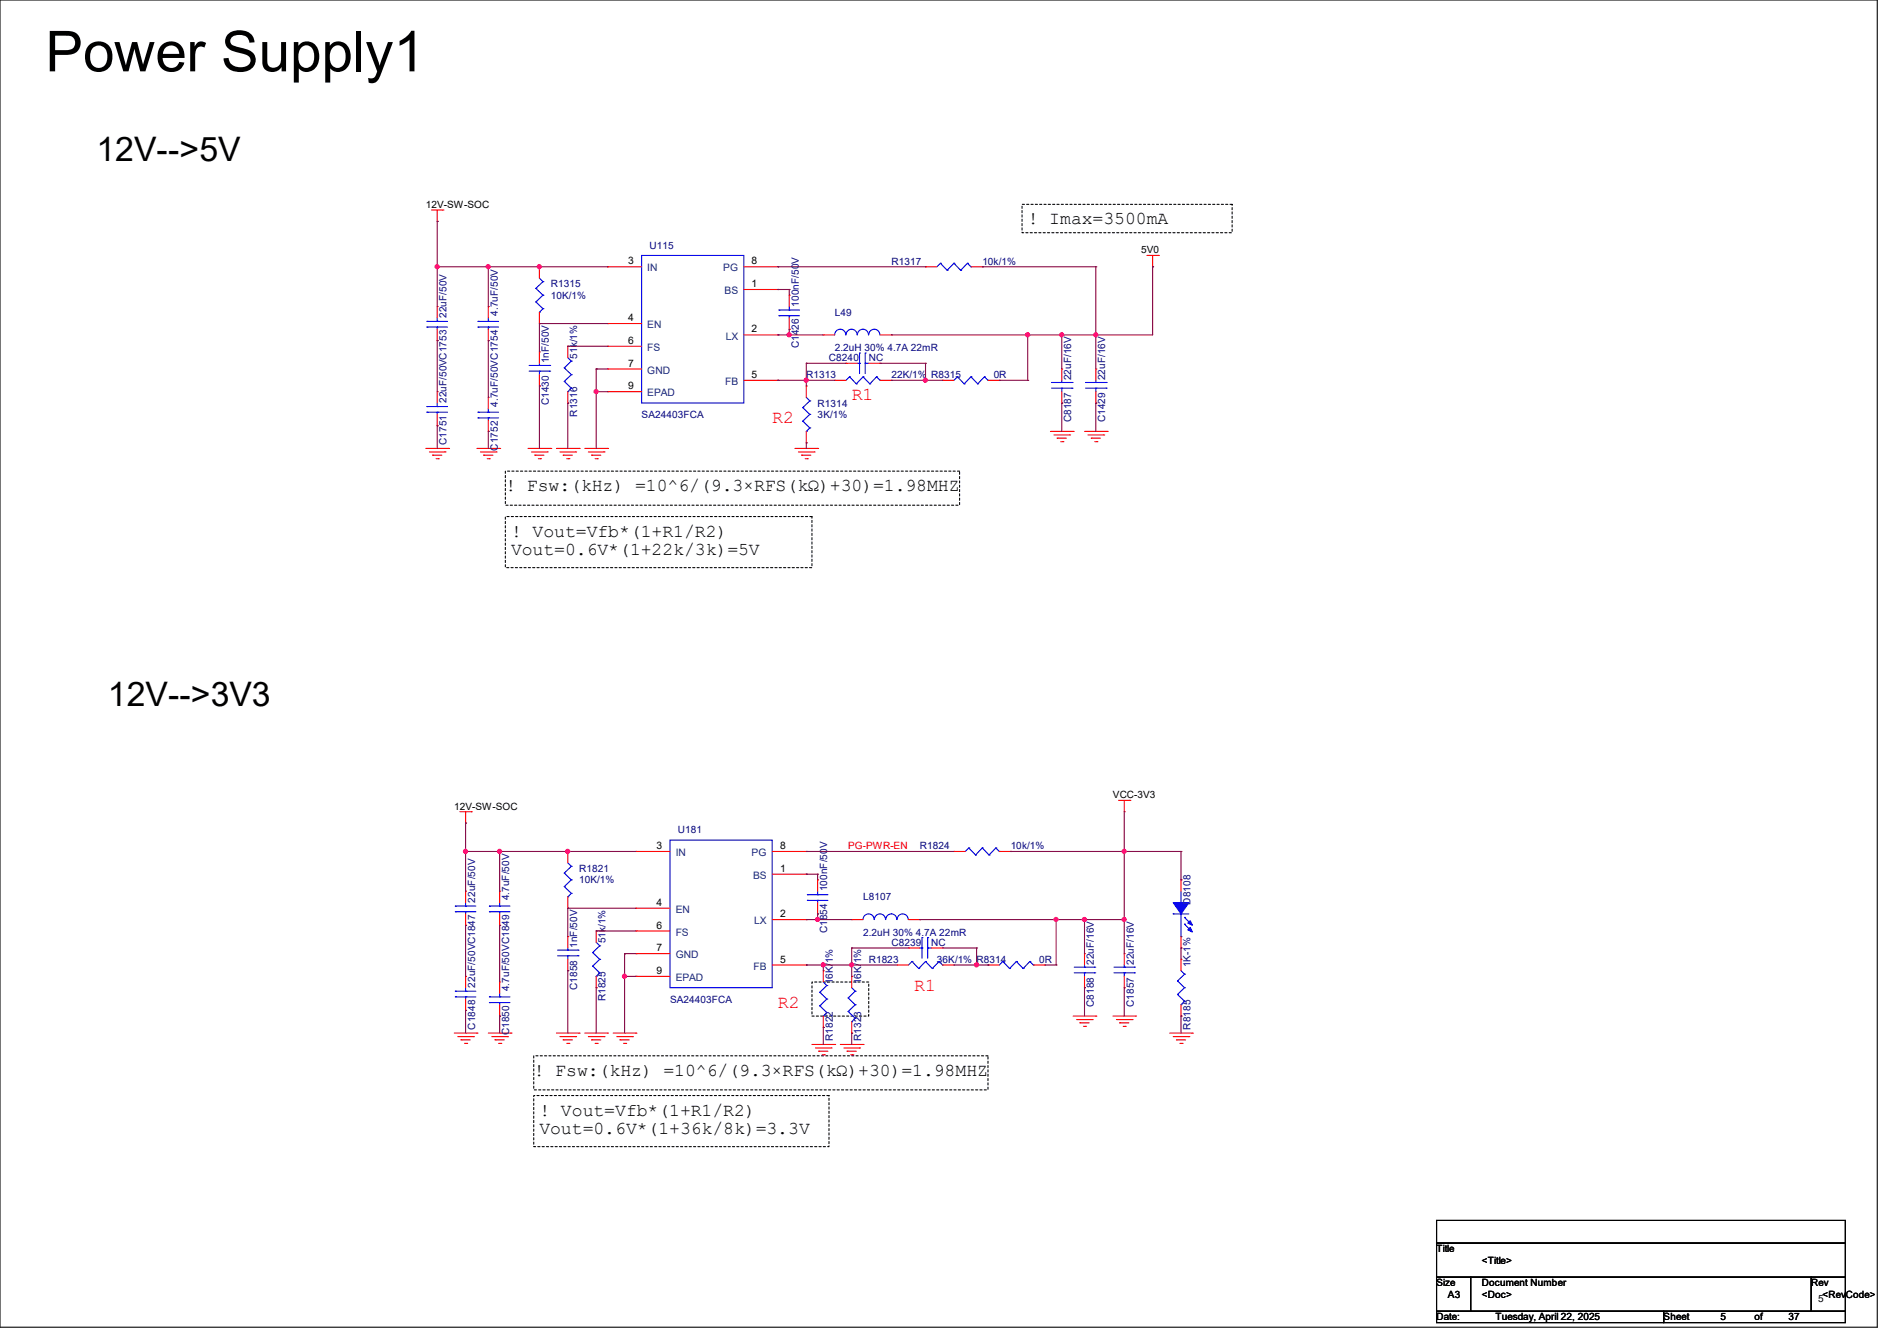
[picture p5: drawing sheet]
<svg xmlns="http://www.w3.org/2000/svg" width="297mm" height="210mm" viewBox="0 0 297 210" stroke-linecap="round" stroke-linejoin="round" font-family="sans-serif">
<path d="M0 0h293.9v207.9h-293.9zM224.9 191.1h64v3.6h-64zM224.9 194.7h64v5.3h-64zM224.9 200h5.4v5.4h-5.4zM224.9 205.4h35.6v1.7h-35.6zM230.3 200h53.3v5.4h-53.3zM260.5 205.4h28.4v1.7h-28.4zM283.6 200h5.3v5.4h-5.3z" fill="none" stroke="#000" stroke-width=".17"/>
<path d="M160 32h32.9v4.4h-32.9zM79.1 73.8h71.1v5.3h-71.1zM79.1 80.9h48v8h-48zM127.1 153.8h8.9v5.3h-8.9zM83.6 171.6h46.2v8h-46.2zM83.6 165.4h71.1v5.3h-71.1z" fill="none" stroke="#000" stroke-width=".17" stroke-dasharray=".3 .3"/>
<g fill="none" stroke="#f00" stroke-width=".17">
<path d="M67.6 32.9h1.7M68.5 34.7h.1M68.5 32.9v1.8M69.3 32.9h.1M68.5 53.3h.1M68.5 48h.1M68.5 48v1.8M68.5 51.6v1.7M76.5 53.3h.1M76.5 48h.1M76.5 48v1.8M76.5 51.6v1.7"/>
<path d="M84.5 55.1h.1M84.5 41.8h.1M84.5 50.7h.1M84.5 41.8v1.8M84.5 48.9v1.8M84.5 55.1v1.8M84.5 58.7v1.8M88.9 54.2h.1M88.9 54.2v1.8M95.1 41.8h.1M95.1 50.7h.1M95.1 54.2h.1"/>
<path d="M95.1 57.8h.1M95.1 41.8h5.4M95.1 50.7h5.4M95.1 54.2h5.4M95.1 57.8h5.4M116.5 59.6h5.3M116.5 52.5h5.3M116.5 45.3h5.3M116.5 41.8h5.3M121.8 45.3h.1M121.8 52.5h.1M121.8 59.6h.1"/>
<path d="M121.8 41.8h.1M123.6 51.6h.1M123.6 46.2h.1M123.6 46.2v1.8M123.6 49.8v1.8M128.9 52.5h1.8M128.9 52.5h.1M130.7 59.6h.1M130.7 59.6h1.8M132.5 56.9h1.7M132.5 56.9h.1M136 56.9h1.8"/>
<path d="M137.8 56.9h.1M137.8 59.6h1.8M137.8 52.5h1.8M139.6 59.6h.1M139.6 52.5h.1M144.9 41.8h.1M144.9 41.8h1.8M147.6 59.6h1.8M147.6 59.6h.1M152 41.8h1.8M153.8 41.8h.1M154.7 59.6h1.8"/>
<path d="M156.5 59.6h.1M166.2 57.8h.1M166.2 57.8v1.8M171.6 57.8h.1M171.6 57.8v1.8M179.6 40h1.8M180.5 41.8h.1M180.5 40v1.8M181.4 40h.1M66.7 70.2h3.5M67.2 70.8h2.5M67.7 71.3h.1"/>
<path d="M67.7 71.3h1.5M68.3 71.8h.3M68.5 66.7h.1M68.5 61.3h.1M68.5 61.3v1.8M68.5 64.9v1.8M68.6 71.8h.1M69.7 70.8h.1M70.2 70.2h.1M74.7 70.2h3.5M75.2 70.8h2.5M75.7 71.3h.1"/>
<path d="M75.7 71.3h1.5M76.3 71.8h.3M76.5 67.6h.1M76.5 62.2h.1M76.5 62.2v1.8M76.5 65.8v1.8M76.6 71.8h.1M77.7 70.8h.1M78.2 70.2h.1M82.7 70.2h3.5M83.2 70.8h2.5M83.7 71.3h1.5"/>
<path d="M83.7 71.3h.1M84.3 71.8h.3M84.5 60.5h.1M84.6 71.8h.1M85.7 70.8h.1M86.2 70.2h.1M87.1 70.2h3.6M87.7 70.8h2.4M88.2 71.3h.1M88.2 71.3h1.4M88.7 71.8h.4M88.9 63.1h.1"/>
<path d="M88.9 61.3v1.8M89.1 71.8h.1M90.1 70.8h.1M90.7 70.2h.1M91.6 70.2h3.5M92.1 70.8h2.5M92.6 71.3h1.5M92.6 71.3h.1M93.2 71.8h.3M93.5 71.8h.1M94.6 70.8h.1M95.1 70.2h.1"/>
<path d="M95.1 61.3h.1M95.1 61.3h5.4M124.5 70.2h3.5M125 70.8h2.5M125.5 71.3h.1M125.5 71.3h1.5M126.1 71.8h.3M126.2 60.5h.1M126.2 69.3h.1M126.2 60.5v1.7M126.2 67.6v1.7M126.4 71.8h.1"/>
<path d="M127.5 70.8h.1M128 70.2h.1M164.5 67.6h3.5M165 68.1h2.5M165.5 68.6h1.5M165.5 68.6h.1M166.1 69.2h.3M166.2 63.1h.1M166.2 61.3v1.8M166.4 69.2h.1M167.5 68.1h.1M168 67.6h.1"/>
<path d="M169.8 67.6h3.6M170.3 68.1h2.5M170.9 68.6h.1M170.9 68.6h1.4M171.4 69.2h.3M171.6 63.1h.1M171.6 61.3v1.8M171.7 69.2h.1M172.8 68.1h.1M173.4 67.6h.1M72 127.1h1.8M72.9 128.9h.1"/>
<path d="M72.9 139.6h.1M72.9 127.1v1.8M72.9 139.6v1.8M73.8 127.1h.1M78.2 139.6h.1M78.2 139.6v1.8M88.9 133.3h.1M88.9 133.4v1.7M99.6 133.3h.1M99.6 133.3h5.3M120.9 136.9h5.3M120.9 133.3h5.3"/>
<path d="M126.2 136.9h.1M126.2 133.3h.1M128 137.8h.1M128 137.8v1.8M149.4 133.3h.1M149.4 133.3h1.7M156.5 133.3h1.7M158.2 133.3h.1M175.1 125.3h1.8M176 127.1h.1M176 125.3v1.8M176.9 125.3h.1"/>
<path d="M184.9 137.8h.1M184.9 137.8v1.8M72.9 144.9h.1M72.9 158.2h.1M72.9 152.9h.1M72.9 143.1v1.8M72.9 152.9v1.8M72.9 156.5v1.7M78.2 159.1h.1M78.2 153.8h.1M78.2 144.9h.1M78.2 143.1v1.8"/>
<path d="M78.2 153.8v1.8M78.2 157.4v1.7M88.9 146.7h.1M88.9 152h.1M88.9 142.2h.1M88.9 140.5v1.7M88.9 146.7v1.8M88.9 150.2v1.8M93.3 145.8h.1M93.3 154.7h.1M93.3 145.8v1.8M93.3 152.9v1.8"/>
<path d="M99.6 142.2h.1M99.6 145.8h.1M99.6 149.4h.1M99.6 152.9h.1M99.6 142.2h5.3M99.6 145.8h5.3M99.6 149.4h5.3M99.6 152.9h5.3M120.9 144h5.3M120.9 151.1h5.3M126.2 144h.1M126.2 151.1h.1"/>
<path d="M128 143.1h.1M128 141.4v1.7M128.9 152h.1M128.9 152v1.8M128.9 159.1v1.8M133.3 144h.1M133.3 152.9h.1M133.3 152.9v1.8M133.4 144h1.7M140.5 151.1h1.7M140.5 151.1h.1M142.2 148.5h.1"/>
<path d="M142.2 144h1.8M142.2 148.5h1.8M144 144h.1M145.8 148.5h1.8M147.6 148.5h.1M147.6 151.1h1.8M149.4 151.1h.1M154.7 151.1h1.8M154.7 151.1h.1M161.8 151.1h1.8M163.6 151.1h.1M168 159.1h3.6"/>
<path d="M168.6 159.7h2.4M169.8 149.4h.1M169.8 154.7h.1M169.8 149.4v1.7M169.8 152.9v1.8M171 159.7h.1M171.6 159.1h.1M174.2 159.1h3.6M174.8 159.7h2.4M176 149.4h.1M176 154.7h.1M176 149.4v1.7"/>
<path d="M176 152.9v1.8M177.2 159.7h.1M177.8 159.1h.1M184.9 148.5h.1M184.9 150.2h.1M184.9 159.1h.1M184.9 146.7v1.8M184.9 150.2v1.8M184.9 157.4v1.7M71.1 161.8h3.6M71.7 162.3h2.4M72.2 162.9h.1"/>
<path d="M72.2 162.9h1.4M72.7 163.4h.4M73.1 163.4h.1M74.1 162.3h.1M74.7 161.8h.1M76.5 161.8h3.5M77 162.3h2.5M77.5 162.9h1.5M77.5 162.9h.1M78.1 163.4h.3M78.4 163.4h.1M79.5 162.3h.1"/>
<path d="M80 161.8h.1M87.1 161.8h3.6M87.7 162.3h2.4M88.2 162.9h.1M88.2 162.9h1.4M88.7 163.4h.4M89.1 163.4h.1M90.1 162.3h.1M90.7 161.8h.1M91.6 161.8h3.5M92.1 162.3h2.5M92.6 162.9h1.5"/>
<path d="M92.6 162.9h.1M93.2 163.4h.3M93.5 163.4h.1M94.6 162.3h.1M95.1 161.8h.1M96 161.8h3.6M96.6 162.3h2.4M97.1 162.9h1.4M97.1 162.9h.1M97.6 163.4h.4M98 163.4h.1M99 162.3h.1"/>
<path d="M99.6 161.8h.1M127.1 163.6h3.6M127.7 164.1h2.4M128.2 164.6h1.4M128.2 164.6h.1M128.7 165.2h.4M128.9 160.9h.1M129.1 165.2h.1M130.1 164.1h.1M130.7 163.6h.1M131.6 163.6h3.5M132.1 164.1h2.5"/>
<path d="M132.6 164.6h.1M132.6 164.6h1.5M133.2 165.2h.3M133.3 161.8h.1M133.3 160v1.8M133.5 165.2h.1M134.6 164.1h.1M135.1 163.6h.1M169.1 160.2h.1M169.1 160.2h1.4M169.6 160.7h.4M170 160.7h.1"/>
<path d="M175.3 160.2h.1M175.3 160.2h1.4M175.9 160.7h.3M176.2 160.7h.1M183.1 161.8h3.6M183.7 162.3h2.4M184.2 162.9h1.4M184.2 162.9h.1M184.7 163.4h.4M185.1 163.4h.1M186.1 162.3h.1M186.7 161.8h.1"/>
</g>
<g fill="none" stroke="#00f" stroke-width=".17">
<path d="M66.8 50.3h3.3M66.8 51.2h3.3M66.8 50.3h.1M66.8 51.2h.1M68.5 51.2h.1M68.5 50.3h.1M68.5 49.8v.5M68.5 51.2v.4M74.8 50.3h3.3M74.8 51.2h3.3M74.8 50.3h.1M74.8 51.2h.1"/>
<path d="M76.5 51.2h.1M76.5 50.3h.1M76.5 49.8v.5M76.5 51.2v.4M82.8 58.1h3.3M82.8 57.2h3.3M83.9 45.2h.1M83.9 47.3h.1M83.9 45.2l1.1 1M83.9 47.3l1.1 1M84.5 57.2h.1M84.5 58.1h.1"/>
<path d="M84.5 48.9h.1M84.5 56.9v.3M84.5 58.1v.6M84.5 43.6l.5 .5M85 44.1h.1M85 46.2h.1M85 48.3h.1M85 44.1l-1.1 1.1M85 46.2l-1.1 1.1M85 48.3l-.5 .6M86.1 58.1h.1M86.1 57.2h.1"/>
<path d="M88.3 57.6h.1M88.3 59.7h.1M88.3 57.6l1.2 1.1M88.3 59.7l1.2 1.1M88.9 56l.6 .6M89.5 56.6h.1M89.5 58.7h.1M89.5 56.6l-1.2 1M89.5 58.7l-1.2 1M100.5 40h16v23.1h-16zM122 48.6h3.2M122 49.4h3.2"/>
<path d="M122 48.6h.1M122 49.4h.1M123.6 49.4h.1M123.6 48.6h.1M123.6 48v.6M123.6 49.4v.4M132.4 52.5a.87 .87 0 0 0-.8-.9 .87 .87 0 0 0-.9 .9M133 59h.1M133 59l1.1 1.1M133 59l-.5 .6M134.2 52.5a.87 .87 0 0 0-.9-.9 .87 .87 0 0 0-.8 .9M134.2 56.9h.4"/>
<path d="M134.6 56.9h.1M134.6 55.3h.1M134.6 55.3v3.2M135.1 59h.1M135.1 59l-1 1.1M135.1 59l1.1 1.1M135.5 56.9h.5M135.5 55.3h.1M135.5 56.9h.1M135.5 55.3v3.2M136 52.5a.87 .87 0 0 0-.9-.9 .87 .87 0 0 0-.9 .9M137.2 59h.1"/>
<path d="M137.2 59l.6 .6M137.2 59l-1 1.1M137.8 52.5a.87 .87 0 0 0-.9-.9 .87 .87 0 0 0-.9 .9M137.8 59.6h.1M147.2 41.2h.1M147.2 41.2l1.1 1.1M147.2 41.2l-.5 .6M148.3 42.3h.1M149.4 41.2h.1M149.4 41.2l-1.1 1.1M149.4 41.2l1 1.1M149.9 59h.1"/>
<path d="M149.9 59l1.1 1.1M149.9 59l-.5 .6M150.4 42.3h.1M151.5 41.2h.1M151.5 41.2l-1.1 1.1M151.5 41.2l.5 .6M152 59h.1M152 41.8h.1M152 59l-1 1.1M152 59l1.1 1.1M154.1 59h.1M154.1 59l.6 .6"/>
<path d="M154.1 59l-1 1.1M154.7 59.6h.1M164.6 59.9h3.3M166.2 59.9h.1M166.2 59.6v.3M167.9 59.9h.1M170 59.9h3.2M171.6 59.9h.1M171.6 59.6v.3M173.2 59.9h.1M66.8 63.7h3.3M66.8 64.6h3.3"/>
<path d="M66.8 63.7h.1M66.8 64.6h.1M68.5 64.6h.1M68.5 63.7h.1M68.5 63.1v.6M68.5 64.6v.3M74.8 64.6h3.3M74.8 65.4h3.3M74.8 64.6h.1M74.8 65.4h.1M76.5 65.4h.1M76.5 64.6h.1"/>
<path d="M76.5 64v.6M76.5 65.4v.4M88.9 61.3h.1M89.5 60.8h.1M89.5 60.8l-.6 .5M125.7 63.8h.1M125.7 66h.1M125.7 63.8l1.1 1.1M125.7 66l1.1 1M126.2 67.6h.1M126.2 62.2l.6 .6M126.8 62.8h.1"/>
<path d="M126.8 64.9h.1M126.8 67h.1M126.8 62.8l-1.1 1M126.8 64.9l-1.1 1.1M126.8 67l-.6 .6M134.1 60.1h.1M136.2 60.1h.1M151 60.1h.1M153.1 60.1h.1M164.6 60.8h3.3M166.2 60.8h.1M166.2 60.8v.5"/>
<path d="M167.9 60.8h.1M170 60.8h3.2M171.6 60.8h.1M171.6 60.8v.5M173.2 60.8h.1M88.3 136.7h.1M88.3 138.9h.1M88.3 136.7l1.2 1.1M88.3 138.9l1.2 1M88.9 135.1l.6 .6M89.5 135.7h.1M89.5 137.8h.1"/>
<path d="M89.5 139.9h.1M89.5 135.7l-1.2 1M89.5 137.8l-1.2 1.1M89.5 139.9l-.6 .6M104.9 131.6h16v23.1h-16zM128 139.6v.5M151.7 132.8h.1M151.7 132.8l1 1.1M151.7 132.8l-.6 .5M152.7 133.9h.1M153.8 132.8h.1M153.8 132.8l-1.1 1.1"/>
<path d="M153.8 132.8l1.1 1.1M154.9 133.9h.1M155.9 132.8h.1M155.9 132.8l-1 1.1M155.9 132.8l.6 .6M156.5 133.3h.1M184.9 139.6v1.8M71.3 141.9h.1M71.3 142.8h.1M71.3 155.2h.1M71.3 156.1h.1M71.3 156.1h3.2"/>
<path d="M71.3 141.9h3.2M71.3 142.8h3.2M71.3 155.2h3.2M72.9 142.8h.1M72.9 141.9h.1M72.9 156.1h.1M72.9 155.2h.1M72.9 141.4v.5M72.9 142.8v.3M72.9 154.7v.5M72.9 156.1v.4M76.6 156.1h3.2"/>
<path d="M76.6 157h3.2M76.6 141.9h3.2M76.6 142.8h3.2M76.6 156.1h.1M76.6 157h.1M76.6 141.9h.1M76.6 142.8h.1M78.2 157h.1M78.2 156.1h.1M78.2 142.8h.1M78.2 141.9h.1M78.2 141.4v.5"/>
<path d="M78.2 142.8v.3M78.2 155.6v.5M78.2 157v.4M87.3 149.7h3.2M87.3 148.8h3.2M88.9 148.8h.1M88.9 149.7h.1M88.9 140.5h.1M88.9 148.5v.3M88.9 149.7v.5M90.5 149.7h.1M90.5 148.8h.1"/>
<path d="M92.8 149.2h.1M92.8 151.3h.1M92.8 149.2l1.1 1M92.8 151.3l1.1 1.1M93.3 152.9h.1M93.3 147.6l.6 .5M93.9 148.1h.1M93.9 150.2h.1M93.9 152.4h.1M93.9 148.1l-1.1 1.1M93.9 150.2l-1.1 1.1M93.9 152.4l-.6 .5"/>
<path d="M126.4 140.1h3.2M126.4 141h3.2M126.4 140.1h.1M126.4 141h.1M128 141h.1M128 140.1h.1M128 141v.4M128.4 155.4h.1M128.4 157.5h.1M128.4 155.4l1.1 1.1M128.4 157.5l1.1 1.1M128.9 159.1h.1"/>
<path d="M128.9 153.8l.6 .5M129.5 154.3h.1M129.5 156.5h.1M129.5 158.6h.1M129.5 154.3l-1.1 1.1M129.5 156.5l-1.1 1M129.5 158.6l-.6 .5M132.8 156.3h.1M132.8 158.4h.1M132.8 156.3l1.1 1.1M132.8 158.4l1.1 1.1M133.3 154.7l.6 .5"/>
<path d="M133.9 155.2h.1M133.9 157.4h.1M133.9 159.5h.1M133.9 155.2l-1.1 1.1M133.9 157.4l-1.1 1M133.9 159.5l-.6 .5M136.9 144a.87 .87 0 0 0-.9-.9 .87 .87 0 0 0-.9 .9M138.6 144a.87 .87 0 0 0-.8-.9 .87 .87 0 0 0-.9 .9M140.4 144a.87 .87 0 0 0-.8-.9 .87 .87 0 0 0-.9 .9M142.2 144a.87 .87 0 0 0-.9-.9 .87 .87 0 0 0-.8 .9M142.8 150.6l-.6 .5M142.8 150.6h.1"/>
<path d="M142.8 150.6l1 1.1M143.8 151.7h.1M144 148.5h.4M144.4 148.5h.1M144.4 146.9h.1M144.4 146.9v3.2M144.9 150.6h.1M144.9 150.6l-1.1 1.1M144.9 150.6l1.1 1.1M145.2 148.5h.6M145.2 146.9h.1M145.2 148.5h.1"/>
<path d="M145.2 146.9v3.2M146 151.7h.1M147 150.6h.1M147 150.6l-1 1.1M147 150.6l.6 .5M147.6 151.1h.1M157 150.6l-.5 .5M157 150.6h.1M157 150.6l1.1 1.1M158.1 151.7h.1M159.1 150.6h.1M159.1 150.6l-1 1.1"/>
<path d="M159.1 150.6l1.1 1.1M160.2 151.7h.1M161.2 150.6h.1M161.2 150.6l-1 1.1M161.2 150.6l.6 .5M161.8 151.1h.1M168.2 152.4h3.2M168.2 151.5h3.2M169.8 151.5h.1M169.8 152.4h.1M169.8 151.1v.4M169.8 152.4v.5"/>
<path d="M171.4 152.4h.1M171.4 151.5h.1M174.4 152.4h3.2M174.4 151.5h3.2M176 151.5h.1M176 152.4h.1M176 151.1v.4M176 152.4v.5M177.6 152.4h.1M177.6 151.5h.1M183.7 143.1h.1M183.7 143.1h2.4"/>
<path d="M184.4 153.6h.1M184.4 155.7h.1M184.4 153.6l1.1 1.1M184.4 155.7l1.1 1.1M184.9 146.7h.1M184.9 141.4h.1M184.9 157.4h.1M184.9 143.1v3.6M184.9 152l.6 .6M185.5 144.7h.1M185.5 143.7h.1M185.5 152.6h.1"/>
<path d="M185.5 154.7h.1M185.5 156.8h.1M185.5 144.7l1 1.1M185.5 143.7l1 1M185.5 152.6l-1.1 1M185.5 154.7l-1.1 1M185.5 156.8l-.6 .6M133.3 160h.1"/>
</g>
<g fill="#00f" stroke="#00f" stroke-width=".17">
<path d="M186.4 144.2l.3 .7-.7-.3z" fill-rule="evenodd"/>
<path d="M186.4 145.2l.3 .8-.7-.4z" fill-rule="evenodd"/>
<path d="M183.7 141.4h2.4l-1.2 1.7z" fill-rule="evenodd"/>
</g>
<g fill="none" stroke="#800040" stroke-width=".17">
<path d="M68.5 34.7h.1M68.5 34.7v13.3M68.5 41.8h26.6M68.5 53.3h.1M68.5 41.8h.1M68.5 53.3v8M76.5 53.3h.1M76.5 41.8h.1M76.5 41.8v6.2M76.5 53.3v8.9M84.5 50.7h10.6M84.5 41.8h.1"/>
<path d="M84.5 50.7h.1M84.5 50.7v4.4M88.9 54.2h6.2M88.9 54.2h.1M93.3 57.8h.1M93.3 57.8v12.4M93.3 57.8h1.8M121.8 59.6h.1M121.8 41.8h.1M121.8 45.3h.1M121.8 52.5h.1M121.8 52.5h7.1"/>
<path d="M121.8 45.3h1.8M121.8 41.8h23.1M121.8 59.6h8.9M123.6 45.3h.1M123.6 51.6h.1M123.6 52.5h.1M123.6 45.3v.9M123.6 51.6v.9M126.2 59.6h.1M126.2 56.9h.1M126.2 56.9v3.6M126.2 56.9h6.3"/>
<path d="M137.8 56.9h7.1M139.6 59.6h8M144.9 59.6h.1M144.9 56.9h.1M144.9 56.9v2.7M153.8 41.8h.1M153.8 41.8h17.8M156.5 59.6h4.4M160.9 52.5h.1M160.9 59.6h.1M160.9 52.5v7.1M166.2 52.5h.1"/>
<path d="M166.2 52.5v5.3M171.6 52.5h.1M171.6 41.8h.1M171.6 41.8v16M180.5 41.8h.1M180.5 41.8v10.7h-40.9M68.5 66.7h.1M68.5 66.7v3.5M76.5 67.6h.1M76.5 67.6v2.6M84.5 60.5h.1M84.5 60.5v9.7"/>
<path d="M88.9 63.1h.1M88.9 63.1v7.1M93.3 61.3h.1M93.3 61.3h1.8M126.2 69.3h.1M126.2 69.3v.9M166.2 63.1h.1M166.2 63.1v4.5M171.6 63.1h.1M171.6 63.1v4.5M72.9 133.3h.1M72.9 128.9h.1"/>
<path d="M72.9 128.9v10.7M72.9 133.3h26.7M78.2 133.3h.1M78.2 133.4v6.2M88.9 133.3h.1M126.2 133.3h23.2M126.2 133.3h.1M126.2 136.9h.1M126.2 136.9h1.8M128 136.9h.1M128 136.9v.9M158.2 133.3h.1"/>
<path d="M158.2 133.3h26.7M176 133.3h.1M176 127.1v22.3M184.9 137.8h.1M184.9 133.3h.1M184.9 133.3v4.5M72.9 144.9h.1M72.9 158.2h.1M72.9 144.9v8M72.9 158.2v3.6M78.2 144.9h.1M78.2 159.1h.1"/>
<path d="M78.2 144.9v8.9M78.2 159.1v2.7M88.9 142.2h10.7M88.9 142.2h.1M88.9 152h.1M88.9 142.2v4.5M88.9 152v9.8M93.3 145.8h.1M93.3 154.7h.1M93.3 154.7v7.1M93.3 145.8h6.3M97.8 149.4h1.8"/>
<path d="M97.8 152.9h1.8M97.8 149.4h.1M97.8 152.9h.1M97.8 149.4v12.4M126.2 151.1h.1M126.2 144h.1M126.2 144h7.1M126.2 151.1h14.3M128 143.1h.1M128 144h.1M128 143.1v.9M128.9 151.1h.1"/>
<path d="M128.9 151.1v.9M133.3 151.1h.1M133.3 148.5h.1M133.3 148.5v4.4M133.4 148.5h8.8M144 144h.1M144 144h32M147.6 148.5h5.3M149.4 151.1h5.3M152.9 151.1h.1M152.9 148.5h.1M152.9 148.5v2.6"/>
<path d="M154.7 151.1h.1M163.6 151.1h1.8M165.4 144h.1M165.4 151.1h.1M165.4 144v7.1M169.8 144h.1M169.8 154.7h.1M169.8 144v5.4M169.8 154.7v4.4M176 144h.1M176 154.7h.1M176 154.7v4.4"/>
<path d="M184.9 148.5h.1M184.9 159.1h.1M184.9 148.5v1.7M184.9 159.1v2.7M128.9 160.9h.1M128.9 160.9v2.7M133.3 161.8h.1M133.3 161.8v1.8"/>
</g>
<g fill="#f0f" stroke="#f0f" stroke-width=".17">
<circle cx="93.3" cy="61.3" r=".32"/>
<circle cx="126.2" cy="59.5" r=".32"/>
<circle cx="160.9" cy="52.4" r=".32"/>
<circle cx="76.4" cy="41.8" r=".32"/>
<circle cx="68.4" cy="41.8" r=".32"/>
<circle cx="84.4" cy="41.8" r=".32"/>
<circle cx="171.6" cy="52.4" r=".32"/>
<circle cx="123.6" cy="52.4" r=".32"/>
<circle cx="97.8" cy="152.9" r=".32"/>
<circle cx="128.9" cy="151.1" r=".32"/>
<circle cx="133.3" cy="151.1" r=".32"/>
<circle cx="78.2" cy="133.3" r=".32"/>
<circle cx="72.9" cy="133.3" r=".32"/>
<circle cx="88.9" cy="133.3" r=".32"/>
<circle cx="176" cy="144" r=".32"/>
<circle cx="128" cy="144" r=".32"/>
<circle cx="165.3" cy="144" r=".32"/>
<circle cx="169.8" cy="144" r=".32"/>
<circle cx="176" cy="133.3" r=".32"/>
<circle cx="152.9" cy="151.1" r=".32"/>
<circle cx="144.9" cy="59.5" r=".32"/>
<circle cx="166.2" cy="52.4" r=".32"/>
</g>
<text font-size="8.8" x="7.1" y="11.2">Power Supply1</text>
<g font-size="5.3">
<text x="15.1" y="25.2">12V--&gt;5V</text>
<text x="16.9" y="110.5">12V--&gt;3V3</text>
</g>
<g font-size="2.8">
<text x="160.9" y="35.1">! Imax=3500mA</text>
<text x="79.1" y="76.9">! Fsw:(kHz) =10^6/(9.3×RFS(kΩ)+30)=1.98MHZ</text>
<text x="80" y="84">! Vout=Vfb*(1+R1/R2)</text>
<text x="80" y="86.9">Vout=0.6V*(1+22k/3k)=5V</text>
<text x="83.6" y="168.5">! Fsw:(kHz) =10^6/(9.3×RFS(kΩ)+30)=1.98MHZ</text>
<text x="84.5" y="174.7">! Vout=Vfb*(1+R1/R2)</text>
<text x="84.5" y="177.5">Vout=0.6V*(1+36k/8k)=3.3V</text>
</g>
<g font-size="2.8" fill="#f00">
<text x="133.3" y="62.7">R1</text>
<text x="120.9" y="66.3">R2</text>
<text x="143.1" y="155.2">R1</text>
<text x="121.8" y="157.8">R2</text>
</g>
<g font-size="1.6">
<text x="66.7" y="32.6">12V-SW-SOC</text>
<text x="98.3" y="41.4">3</text>
<text x="117.7" y="41.4">8</text>
<text x="178.7" y="39.7">5V0</text>
<text x="117.7" y="45">1</text>
<text x="98.3" y="50.3">4</text>
<text x="98.3" y="53.8">6</text>
<text x="117.7" y="52.1">2</text>
<text x="98.3" y="57.4">7</text>
<text x="117.7" y="59.2">5</text>
<text x="98.3" y="61">9</text>
<text x="174.2" y="125">VCC-3V3</text>
<text x="71.1" y="126.8">12V-SW-SOC</text>
<text x="102.8" y="133">3</text>
<text x="122.1" y="136.5">1</text>
<text x="122.1" y="133">8</text>
<text x="102.8" y="141.9">4</text>
<text x="122.1" y="143.6">2</text>
<text x="102.8" y="145.4">6</text>
<text x="102.8" y="149">7</text>
<text x="102.8" y="152.5">9</text>
<text x="122.1" y="150.7">5</text>
<text x="224.9" y="196.1">Title</text>
<text x="232" y="197.9">&lt;Title&gt;</text>
<text x="224.9" y="201.5">Size</text>
<text x="226.7" y="203.2">A3</text>
<text x="232" y="201.5">Document Number</text>
<text x="232" y="203.2">&lt;Doc&gt;</text>
<text x="283.6" y="201.5">Rev</text>
<text x="284.6" y="204">5</text>
<text x="285.4" y="203.2">&lt;RevCode&gt;</text>
<text x="224.9" y="206.8">Date:</text>
<text x="234.1" y="206.8">Tuesday, April 22, 2025</text>
<text x="260.5" y="206.8">Sheet</text>
<text x="269.4" y="206.8">5</text>
<text x="274.7" y="206.8">of</text>
<text x="280" y="206.8">37</text>
</g>
<g font-size="1.6" fill="#000080">
<text x="101.7" y="38.9">U115</text>
<text x="139.6" y="41.4">R1317</text>
<text x="153.8" y="41.4">10k/1%</text>
<text x="86.2" y="45">R1315</text>
<text x="86.2" y="46.8">10K/1%</text>
<text x="69.9" y="49.8" transform="rotate(-90 69.9 49.8)">22uF/50V</text>
<text x="77.9" y="49.4" transform="rotate(-90 77.9 49.4)">4.7uF/50V</text>
<text x="125.1" y="48" transform="rotate(-90 125.1 48)">100nF/50V</text>
<text x="130.7" y="49.4">L49</text>
<text x="85.9" y="56.9" transform="rotate(-90 85.9 56.9)">1nF/50V</text>
<text x="90.4" y="56.2" transform="rotate(-90 90.4 56.2)">51k/1%</text>
<text x="125.1" y="54.6" transform="rotate(-90 125.1 54.6)">C1426</text>
<text x="126.2" y="59.2">R1313</text>
<text x="129.8" y="56.6">C8240</text>
<text x="130.7" y="54.9">2.2uH 30% 4.7A 22mR</text>
<text x="136" y="56.6">NC</text>
<text x="139.6" y="59.2">22K/1%</text>
<text x="145.8" y="59.2">R8315</text>
<text x="155.6" y="59.2">0R</text>
<text x="167.7" y="59.6" transform="rotate(-90 167.7 59.6)">22uF/16V</text>
<text x="173.1" y="59.6" transform="rotate(-90 173.1 59.6)">22uF/16V</text>
<text x="69.9" y="63.1" transform="rotate(-90 69.9 63.1)">22uF/50VC1753</text>
<text x="77.9" y="63.7" transform="rotate(-90 77.9 63.7)">4.7uF/50VC1754</text>
<text x="85.9" y="63.5" transform="rotate(-90 85.9 63.5)">C1430</text>
<text x="90.4" y="65.2" transform="rotate(-90 90.4 65.2)">R1316</text>
<text x="100.5" y="65.4">SA24403FCA</text>
<text x="128" y="63.7">R1314</text>
<text x="128" y="65.4">3K/1%</text>
<text x="69.9" y="69.7" transform="rotate(-90 69.9 69.7)">C1751</text>
<text x="77.9" y="70.6" transform="rotate(-90 77.9 70.6)">C1752</text>
<text x="167.7" y="66.1" transform="rotate(-90 167.7 66.1)">C8187</text>
<text x="173.1" y="66.1" transform="rotate(-90 173.1 66.1)">C1429</text>
<text x="106.1" y="130.5">U181</text>
<text x="90.7" y="136.6">R1821</text>
<text x="144" y="133">R1824</text>
<text x="158.2" y="133">10k/1%</text>
<text x="74.4" y="141.4" transform="rotate(-90 74.4 141.4)">22uF/50V</text>
<text x="79.7" y="141" transform="rotate(-90 79.7 141)">4.7uF/50V</text>
<text x="90.7" y="138.3">10K/1%</text>
<text x="129.5" y="139.6" transform="rotate(-90 129.5 139.6)">100nF/50V</text>
<text x="135.1" y="141">L8107</text>
<text x="186.4" y="141.7" transform="rotate(-90 186.4 141.7)">D8108</text>
<text x="90.4" y="148.5" transform="rotate(-90 90.4 148.5)">1nF/50V</text>
<text x="94.8" y="147.8" transform="rotate(-90 94.8 147.8)">51k/1%</text>
<text x="129.5" y="146.1" transform="rotate(-90 129.5 146.1)">C1854</text>
<text x="135.1" y="146.5">2.2uH 30% 4.7A 22mR</text>
<text x="139.6" y="148.1">C8239</text>
<text x="145.8" y="148.1">NC</text>
<text x="74.4" y="154.7" transform="rotate(-90 74.4 154.7)">22uF/50VC1847</text>
<text x="79.7" y="155.2" transform="rotate(-90 79.7 155.2)">4.7uF/50VC1849</text>
<text x="90.4" y="155" transform="rotate(-90 90.4 155)">C1858</text>
<text x="130.4" y="154.1" transform="rotate(-90 130.4 154.1)">16K/1%</text>
<text x="134.8" y="154.1" transform="rotate(-90 134.8 154.1)">16K/1%</text>
<text x="136" y="150.8">R1823</text>
<text x="146.7" y="150.8">36K/1%</text>
<text x="152.9" y="150.8">R8314</text>
<text x="162.7" y="150.8">0R</text>
<text x="171.3" y="151.1" transform="rotate(-90 171.3 151.1)">22uF/16V</text>
<text x="177.5" y="151.1" transform="rotate(-90 177.5 151.1)">22uF/16V</text>
<text x="186.4" y="151.5" transform="rotate(-90 186.4 151.5)">1K-1%</text>
<text x="74.4" y="161.3" transform="rotate(-90 74.4 161.3)">C1848</text>
<text x="94.8" y="156.8" transform="rotate(-90 94.8 156.8)">R1825</text>
<text x="104.9" y="157">SA24403FCA</text>
<text x="171.3" y="157.7" transform="rotate(-90 171.3 157.7)">C8188</text>
<text x="177.5" y="157.7" transform="rotate(-90 177.5 157.7)">C1857</text>
<text x="186.4" y="161.3" transform="rotate(-90 186.4 161.3)">R8185</text>
<text x="79.7" y="162.1" transform="rotate(-90 79.7 162.1)">C1850</text>
<text x="130.4" y="163" transform="rotate(-90 130.4 163)">R1822</text>
<text x="134.8" y="163" transform="rotate(-90 134.8 163)">R1323</text>
</g>
<g font-size="1.6" fill="#004080">
<text x="101.3" y="42.5">IN</text>
<text x="113.2" y="42.5">PG</text>
<text x="113.5" y="46.1">BS</text>
<text x="101.3" y="51.4">EN</text>
<text x="113.6" y="53.2">LX</text>
<text x="101.3" y="54.9">FS</text>
<text x="101.3" y="58.5">GND</text>
<text x="101.3" y="62.1">EPAD</text>
<text x="113.5" y="60.3">FB</text>
<text x="105.8" y="134.1">IN</text>
<text x="117.7" y="134.1">PG</text>
<text x="117.9" y="137.6">BS</text>
<text x="105.8" y="143">EN</text>
<text x="105.8" y="146.5">FS</text>
<text x="118.1" y="144.7">LX</text>
<text x="105.8" y="150.1">GND</text>
<text x="105.8" y="153.6">EPAD</text>
<text x="118" y="151.8">FB</text>
</g>
<text font-size="1.6" fill="#f00" x="132.8" y="133">PG-PWR-EN</text>
</svg>
